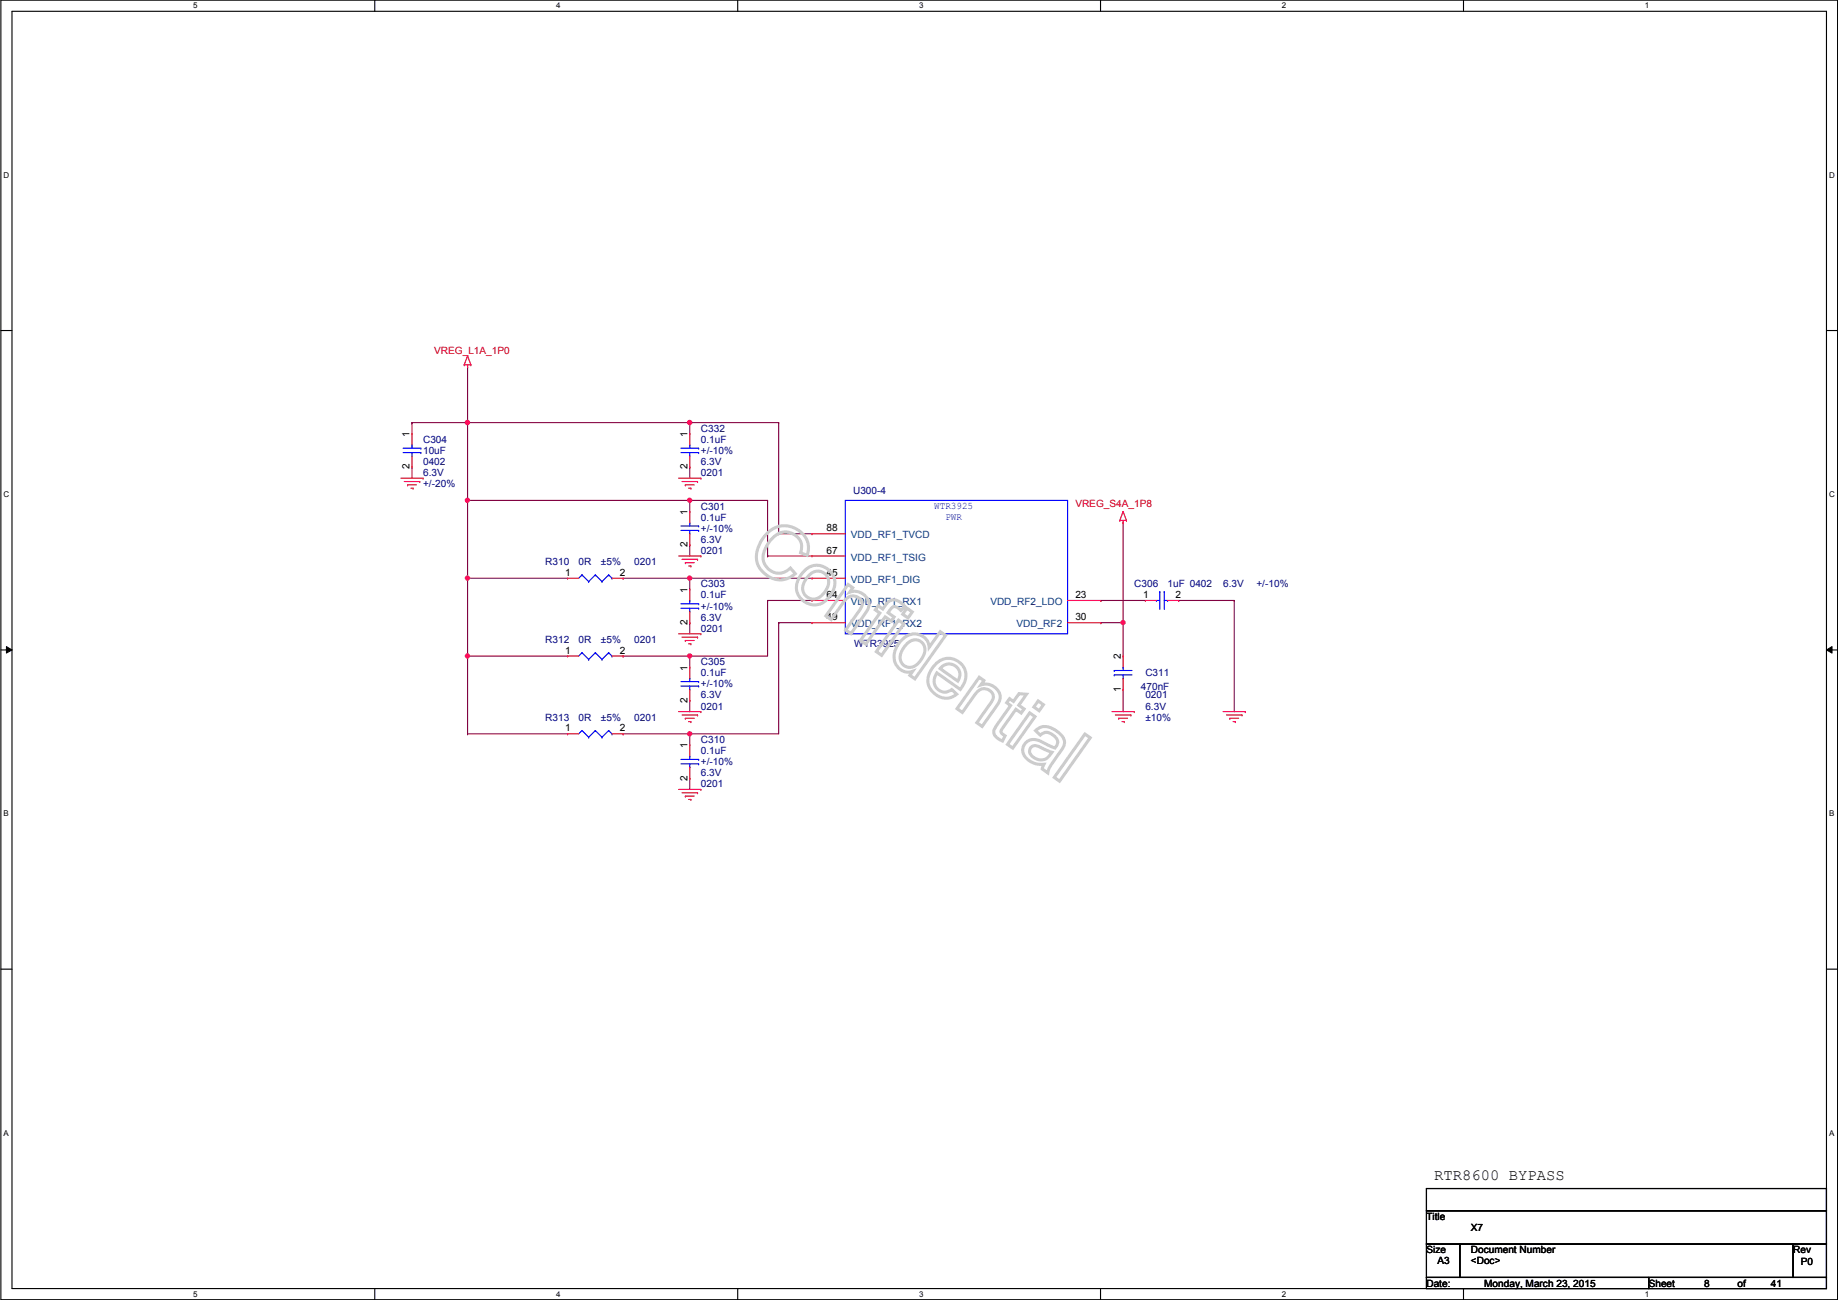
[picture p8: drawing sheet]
<svg xmlns="http://www.w3.org/2000/svg" width="420mm" height="297mm" viewBox="0 0 420 297" stroke-linecap="round" stroke-linejoin="round" font-family="sans-serif">
<path d="M.2 0h419.9v297h-419.9zM2.7 2.6h414.8v291.8h-414.8z" fill="none" stroke="#000" stroke-width=".25"/>
<g fill="#fff">
<path d="M44.2 .3h1v2h-1z"/>
<path d="M44.2 294.7h1v2h-1z"/>
</g>
<path d="M85.7 0v2.6M85.7 294.4v2.6" fill="none" stroke="#000" stroke-width=".25"/>
<g fill="#fff">
<path d="M127.1 .3h1v2h-1z"/>
<path d="M127.1 294.7h1v2h-1z"/>
</g>
<path d="M168.6 0v2.6M168.6 294.4v2.6" fill="none" stroke="#000" stroke-width=".25"/>
<g fill="#fff">
<path d="M210.1 .3h1v2h-1z"/>
<path d="M210.1 294.7h1v2h-1z"/>
</g>
<path d="M251.6 0v2.6M251.6 294.4v2.6" fill="none" stroke="#000" stroke-width=".25"/>
<g fill="#fff">
<path d="M293 .3h1v2h-1z"/>
<path d="M293 294.7h1v2h-1z"/>
</g>
<path d="M334.5 0v2.6M334.5 294.4v2.6" fill="none" stroke="#000" stroke-width=".25"/>
<g fill="#fff">
<path d="M376 .3h1v2h-1z"/>
<path d="M376 294.7h1v2h-1z"/>
<path d="M.8 39h1.3v2h-1.3z"/>
<path d="M418.2 39h1.2v2h-1.2z"/>
<path d="M.8 112h1.3v2h-1.3z"/>
<path d="M418.2 112h1.2v2h-1.2z"/>
</g>
<path d="M.2 75.5h2.5M417.5 75.5h2.6" fill="none" stroke="#000" stroke-width=".25"/>
<g fill="#fff">
<path d="M.8 185h1.2v1.9h-1.2z"/>
<path d="M418.2 185h1.1v1.9h-1.1z"/>
</g>
<path d="M.2 148.5h2.5M417.5 148.5h2.6" fill="none" stroke="#000" stroke-width=".25"/>
<path d="M1.5 147.7l1.2 .8-1.2 .7zM417.5 148.5l1.3-.8v1.5z" fill="#000"/>
<path d="M1.5 147.7l1.2 .8-1.2 .7zM417.5 148.5l1.3-.8v1.5z" fill="none" stroke="#000" stroke-width=".23"/>
<g fill="#fff">
<path d="M.8 257.9h1.2v2h-1.2z"/>
<path d="M418.2 257.9h1.1v2h-1.1z"/>
</g>
<path d="M.2 221.4h2.5M417.5 221.4h2.6" fill="none" stroke="#000" stroke-width=".25"/>
<path d="M106.9 96.6h50.8M157.7 96.6h.1M178 96.6h.1M178 96.6v25.4M178 122h.1M178 122h7.6" fill="none" stroke="#800040" stroke-width=".25"/>
<circle cx="106.9" cy="96.5" r=".49" fill="#f0f"/>
<circle cx="106.9" cy="96.5" r=".49" fill="none" stroke="#f0f" stroke-width=".25"/>
<circle cx="157.7" cy="96.5" r=".49" fill="#f0f"/>
<circle cx="157.7" cy="96.5" r=".49" fill="none" stroke="#f0f" stroke-width=".25"/>
<g fill="none" stroke="#800040" stroke-width=".25">
<path d="M106.9 83.9h.1M106.9 83.9v12.7M157.7 96.6h.1M157.7 96.6v2.5M157.7 96.6h20.3M106.9 114.3h50.8M157.7 106.7h.1M157.7 114.3h.1M157.7 106.7v2.6M175.5 114.3h.1M175.5 114.3v12.7M175.5 127h.1"/>
<path d="M175.5 127h10.1"/>
</g>
<circle cx="106.9" cy="114.3" r=".49" fill="#f0f"/>
<circle cx="106.9" cy="114.3" r=".49" fill="none" stroke="#f0f" stroke-width=".25"/>
<circle cx="157.7" cy="114.3" r=".49" fill="#f0f"/>
<circle cx="157.7" cy="114.3" r=".49" fill="none" stroke="#f0f" stroke-width=".25"/>
<path d="M157.7 114.3h.1M157.7 114.3v2.6M157.7 114.3h17.8M106.9 132.1h.1M106.9 132.1h22.8M142.4 132.1h.1M142.4 132.1h15.3M157.7 124.5h.1M157.7 124.5v2.5" fill="none" stroke="#800040" stroke-width=".25"/>
<circle cx="106.9" cy="132.1" r=".49" fill="#f0f"/>
<circle cx="106.9" cy="132.1" r=".49" fill="none" stroke="#f0f" stroke-width=".25"/>
<path d="M157.7 132.1h.1M157.7 132.1v2.6M157.7 132.1h27.9" fill="none" stroke="#800040" stroke-width=".25"/>
<circle cx="157.7" cy="132.1" r=".49" fill="#f0f"/>
<circle cx="157.7" cy="132.1" r=".49" fill="none" stroke="#f0f" stroke-width=".25"/>
<path d="M175.5 137.2h.1M175.5 137.2h10.1M175.5 137.2v12.7M142.4 149.9h.1M142.4 149.9h15.3M157.7 142.3h.1M157.7 149.9h.1M157.7 142.3v2.5M157.7 149.9v2.5" fill="none" stroke="#800040" stroke-width=".25"/>
<circle cx="157.7" cy="149.9" r=".49" fill="#f0f"/>
<circle cx="157.7" cy="149.9" r=".49" fill="none" stroke="#f0f" stroke-width=".25"/>
<path d="M157.7 149.9h.1M157.7 149.9h17.8M178 142.3h.1M178 142.3h7.6M178 142.3v25.4h-35.6M142.4 167.7h.1M157.7 160.1h.1M157.7 167.7h.1M157.7 160.1v2.5M157.7 167.7v2.5" fill="none" stroke="#800040" stroke-width=".25"/>
<circle cx="157.7" cy="167.7" r=".49" fill="#f0f"/>
<circle cx="157.7" cy="167.7" r=".49" fill="none" stroke="#f0f" stroke-width=".25"/>
<path d="M106.9 96.6h.1M106.9 96.6v17.7M106.9 149.9h.1M106.9 149.9v17.8M106.9 149.9h22.8M106.9 167.7h.1M106.9 167.7h22.8M157.7 177.8h.1M157.7 177.8v2.6" fill="none" stroke="#800040" stroke-width=".25"/>
<circle cx="106.9" cy="149.9" r=".49" fill="#f0f"/>
<circle cx="106.9" cy="149.9" r=".49" fill="none" stroke="#f0f" stroke-width=".25"/>
<g fill="none" stroke="#800040" stroke-width=".25">
<path d="M94.2 96.6h.1M94.2 96.6h12.7M94.2 96.6v2.5M94.2 106.7h.1M94.2 106.7v2.6M106.9 114.3h.1M106.9 114.3v35.6M256.7 119.4h.1M256.7 119.4v30.5M106.9 132.1h.1M251.7 137.2h.1M251.7 137.2h10.1"/>
<path d="M269.4 137.2h.1M269.4 137.2h12.7M282.1 137.2h.1M282.1 137.2v25.4M251.7 142.3h.1M251.7 142.3h5M256.7 142.3h.1M256.7 157.5h.1M256.7 157.5v5.1"/>
</g>
<circle cx="256.7" cy="142.3" r=".49" fill="#f0f"/>
<circle cx="256.7" cy="142.3" r=".49" fill="none" stroke="#f0f" stroke-width=".25"/>
<g fill="none" stroke="#f00" stroke-width=".25">
<path d="M94.2 99.1h.1M94.2 99.1v2.5M106.1 83.4h.1M106.1 83.4h1.5M106.9 83.9h.1M106.9 81.3h.1M106.9 83.4v.5M106.9 81.3l-.8 2.1M106.9 81.3l.7 2.1M107.6 83.4h.1M157.7 99.1h.1M157.7 99.1v2.5"/>
<path d="M91.6 109.3h5.1M92.4 110h3.6M93.2 110.8h.1M93.2 110.8h2M93.9 111.5h.5M94.2 106.7h.1M94.2 104.2v2.5M94.4 111.5h.1M96 110h.1M96.7 109.3h.1M155.1 109.3h5.1M155.9 110h3.6"/>
<path d="M156.7 110.8h.1M156.7 110.8h2M157.4 111.5h.5M157.7 106.7h.1M157.7 116.9h.1M157.7 104.2v2.5M157.7 116.9v2.5M157.9 111.5h.1M159.5 110h.1M160.2 109.3h.1M256 118.9h.1M256 118.9h1.5"/>
<path d="M256.7 119.4h.1M256.7 116.9h.1M256.7 118.9v.5M256.7 116.9l.8 2M256.7 116.9l-.7 2M257.5 118.9h.1M129.7 132.1h.1M129.7 132.1h2.6M139.9 132.1h2.5M142.4 132.1h.1M155.1 127h5.1M155.9 127.8h3.6"/>
<path d="M156.7 128.6h.1M156.7 128.6h2M157.4 129.3h.5M157.7 134.7h.1M157.7 124.5h.1M157.7 122v2.5M157.7 134.7v2.5M157.7 139.7v2.6M157.9 129.3h.1M159.5 127.8h.1M160.2 127h.1M185.6 122h.1"/>
<path d="M185.6 127h.1M185.6 132.1h.1M185.6 137.2h.1M185.6 127h7.6M185.6 122h7.6M185.6 132.1h7.6M185.6 137.2h7.6M244 137.2h7.7M251.7 137.2h.1M261.8 137.2h.1M261.8 137.2h2.6M266.9 137.2h2.5"/>
<path d="M269.4 137.2h.1M129.7 149.9h.1M129.7 149.9h2.6M139.9 149.9h2.5M142.4 149.9h.1M155.1 144.8h5.1M155.9 145.6h3.6M156.7 146.3h.1M156.7 146.3h2M157.4 147.1h.5M157.7 142.3h.1M157.7 152.4h.1"/>
<path d="M157.7 152.4v2.6M157.7 157.5v2.6M157.9 147.1h.1M159.5 145.6h.1M160.2 144.8h.1M185.6 142.3h.1M185.6 142.3h7.6M244 142.3h7.7M251.7 142.3h.1M256.7 157.5h.1M256.7 149.9h.1M256.7 149.9v2.5"/>
<path d="M256.7 155v2.5M129.7 167.7h.1M129.7 167.7h2.6M139.9 167.7h2.5M142.4 167.7h.1M155.1 162.6h5.1M155.9 163.4h3.6M156.7 164.1h.1M156.7 164.1h2M157.4 164.9h.5M157.7 170.2h.1M157.7 177.8h.1"/>
<path d="M157.7 160.1h.1M157.7 170.2v2.6M157.7 175.3v2.5M157.9 164.9h.1M159.5 163.4h.1M160.2 162.6h.1M254.2 162.6h5.1M255 163.4h3.5M255.7 164.1h.1M255.7 164.1h2.1M256.5 164.9h.5M257 164.9h.1"/>
<path d="M258.5 163.4h.1M259.3 162.6h.1M279.6 162.6h5.1M280.4 163.4h3.5M281.1 164.1h.1M281.1 164.1h2.1M281.9 164.9h.5M282.4 164.9h.1M283.9 163.4h.1M284.7 162.6h.1M155.1 180.4h5.1M155.9 181.1h3.6"/>
<path d="M156.7 181.9h.1M156.7 181.9h2M157.4 182.7h.5M157.9 182.7h.1M159.5 181.1h.1M160.2 180.4h.1"/>
</g>
<path d="M326.1 271.6h91.4v5h-91.4zM326.1 276.6h91.4v7.7h-91.4zM326.1 284.3h7.6v7.6h-7.6zM326.1 291.9h50.8v2.5h-50.8zM333.7 284.3h76.2v7.6h-76.2zM376.9 291.9h40.6v2.5h-40.6zM409.9 284.3h7.6v7.6h-7.6z" fill="none" stroke="#000" stroke-width=".25"/>
<g fill="none" stroke="#00f" stroke-width=".25">
<path d="M92.1 102.4h4.1M92.1 103.4h4.1M94.2 101.6h.1M94.2 104.2h.1M94.2 101.6v.8M94.2 103.4v.8M96.2 102.4h.1M96.2 103.4h.1M155.6 102.4h4.1M155.6 103.4h4.1M157.7 101.6h.1M157.7 104.2h.1"/>
<path d="M157.7 119.4h.1M157.7 101.6v.8M157.7 103.4v.8M157.7 119.4v.8M159.7 102.4h.1M159.7 103.4h.1M193.2 114.3h50.8v30.5h-50.8zM133 131.4h.1M133 131.4l-.7 .7M133 131.4l1.6 1.5M134.6 132.9h.1M136.1 131.4h.1"/>
<path d="M136.1 131.4l-1.5 1.5M136.1 131.4l1.5 1.5M137.6 132.9h.1M139.1 131.4h.1M139.1 131.4l-1.5 1.5M139.1 131.4l.8 .7M139.9 132.1h.1M155.6 138h4.1M155.6 139h4.1M155.6 120.2h4.1M155.6 121.2h4.1M157.7 137.2h.1"/>
<path d="M157.7 139.7h.1M157.7 122h.1M157.7 121.2v.8M157.7 137.2v.8M157.7 139v.7M159.7 138h.1M159.7 139h.1M159.7 120.2h.1M159.7 121.2h.1M264.4 137.2h.1M264.4 137.2h.7M265.1 135.2h.1"/>
<path d="M265.1 135.2v4M266.1 135.2h.1M266.1 135.2v4M266.1 137.2h.8M266.9 137.2h.1M133 149.1h.1M133 149.1l-.7 .8M133 149.1l1.6 1.6M134.6 150.7h.1M136.1 149.1h.1M136.1 149.1l-1.5 1.6M136.1 149.1l1.5 1.6"/>
<path d="M137.6 150.7h.1M139.1 149.1h.1M139.1 149.1l-1.5 1.6M139.1 149.1l.8 .8M139.9 149.9h.1M155.6 155.7h4.1M155.6 156.8h4.1M157.7 155h.1M157.7 157.5h.1M157.7 155v.7M157.7 156.8v.7M159.7 155.7h.1"/>
<path d="M159.7 156.8h.1M254.7 154.2h.1M254.7 153.2h.1M254.7 154.2h4.1M254.7 153.2h4.1M256.7 155h.1M256.7 152.4h.1M256.7 152.4v.8M256.7 154.2v.8M133 166.9h.1M133 166.9l-.7 .8M133 166.9l1.6 1.5"/>
<path d="M134.6 168.4h.1M136.1 166.9h.1M136.1 166.9l-1.5 1.5M136.1 166.9l1.5 1.5M137.6 168.4h.1M139.1 166.9h.1M139.1 166.9l-1.5 1.5M139.1 166.9l.8 .8M139.9 167.7h.1M155.6 173.5h4.1M155.6 174.5h4.1M157.7 172.8h.1"/>
<path d="M157.7 175.3h.1M157.7 172.8v.7M157.7 174.5v.8M159.7 173.5h.1M159.7 174.5h.1"/>
</g>
<circle cx="106.9" cy="96.5" r=".49" fill="#f0f"/>
<circle cx="106.9" cy="96.5" r=".49" fill="none" stroke="#f0f" stroke-width=".25"/>
<circle cx="157.7" cy="96.5" r=".49" fill="#f0f"/>
<circle cx="157.7" cy="96.5" r=".49" fill="none" stroke="#f0f" stroke-width=".25"/>
<circle cx="106.9" cy="114.3" r=".49" fill="#f0f"/>
<circle cx="106.9" cy="114.3" r=".49" fill="none" stroke="#f0f" stroke-width=".25"/>
<circle cx="157.7" cy="114.3" r=".49" fill="#f0f"/>
<circle cx="157.7" cy="114.3" r=".49" fill="none" stroke="#f0f" stroke-width=".25"/>
<circle cx="106.9" cy="132.1" r=".49" fill="#f0f"/>
<circle cx="106.9" cy="132.1" r=".49" fill="none" stroke="#f0f" stroke-width=".25"/>
<circle cx="157.7" cy="132.1" r=".49" fill="#f0f"/>
<circle cx="157.7" cy="132.1" r=".49" fill="none" stroke="#f0f" stroke-width=".25"/>
<circle cx="157.7" cy="149.9" r=".49" fill="#f0f"/>
<circle cx="157.7" cy="149.9" r=".49" fill="none" stroke="#f0f" stroke-width=".25"/>
<circle cx="157.7" cy="167.7" r=".49" fill="#f0f"/>
<circle cx="157.7" cy="167.7" r=".49" fill="none" stroke="#f0f" stroke-width=".25"/>
<circle cx="106.9" cy="149.9" r=".49" fill="#f0f"/>
<circle cx="106.9" cy="149.9" r=".49" fill="none" stroke="#f0f" stroke-width=".25"/>
<circle cx="256.7" cy="142.3" r=".49" fill="#f0f"/>
<circle cx="256.7" cy="142.3" r=".49" fill="none" stroke="#f0f" stroke-width=".25"/>
<g fill="none" stroke="#ccc" stroke-width=".71" stroke-linecap="butt">
<path d="M175.2 122.1a5.5 5.5 0 0 1 5.9-1.7 5.5 5.5 0 0 1 3.7 4.9l-.3 1.6-1.5-.6a3.6 3.6 0 0 0-1.1-4 3.6 3.6 0 0 0-4.1-.3 7.1 7.1 0 0 0-3.4 5.8 3.6 3.6 0 0 0 2.5 3 3.6 3.6 0 0 0 3.8-1l1.1 1.3a5.4 5.4 0 0 1-6 .7 5.4 5.4 0 0 1-2.9-5.2 8.4 8.4 0 0 1 2.3-4.5zM184 130.3a4.1 4.1 0 0 1 5.8 .3 4.1 4.1 0 0 1-.3 5.9 4.1 4.1 0 0 1-5.9 .8 4.1 4.1 0 0 1-.5-6zM185.1 131.3a2.55 2.55 0 0 1 3.5-.2 2.55 2.55 0 0 1 .3 3.5 3.4 3.4 0 0 1-3.6 2.2 2.58 2.58 0 0 1-1.3-4.1zM193.9 133.5l1 .8-.7 1a3.1 3.1 0 0 1 3.4 .6 3.1 3.1 0 0 1 .8 3.3l-3.9 5.6-1.2-.9 3.1-4.3a2.04 2.04 0 0 0-.2-3.1 2.04 2.04 0 0 0-3 .7l-3.2 4.4-1.2-.9zM200.8 138.4l1 .7a3.3 3.3 0 0 1 2.3-2 3.6 3.6 0 0 1 2.8 1.5l-.9 .9a1.58 1.58 0 0 0-2.1-.7l-.9 1.2 1.4 1-.7 .9-1.4-1-4.4 6.3-1.2-.9 4.4-6.2-1-.8zM207.3 139l1.2 .8-.9 1.4-1.2-.9zM205.4 141.7l1.2 .9-5.1 7.1-1.2-.8zM206.1 146.3a3.5 3.5 0 0 1 3.7-1.4 3.5 3.5 0 0 1 2.6 3l2.5-3.6 1.2 .9-7 9.9-1.1-.8 .6-.9a3.4 3.4 0 0 1-3.4-1 3.4 3.4 0 0 1-.7-3.5l.6-1.4zM207.4 147a2.33 2.33 0 0 1 3.2-.3 2.33 2.33 0 0 1 .5 3.2 3.8 3.8 0 0 1-3.4 2.6 2.43 2.43 0 0 1-1.4-4zM214 151.6a4 4 0 0 1 5.7 .1 4 4 0 0 1 0 5.6l-.2 .2-5.3-3.8a2.56 2.56 0 0 0-.1 3.5 2.56 2.56 0 0 0 3.5 .4l1.1 1a4.1 4.1 0 0 1-4.7 .2 4.1 4.1 0 0 1-1.7-4.5l.5-1.1zM215.2 152.4a2.46 2.46 0 0 1 3.4-.1 2.46 2.46 0 0 1 .3 3.3l-4-2.8zM223.9 154.7l1 .8-.7 1a3.1 3.1 0 0 1 3.3 .6 3.1 3.1 0 0 1 .9 3.3l-3.9 5.6-1.2-.9 3.1-4.3a2.04 2.04 0 0 0-.2-3.1 2.04 2.04 0 0 0-3.1 .7l-3.1 4.4-1.2-.9z"/>
<path d="M230.8 159.6l.9 .7 1.2-1.8 1.8 .1-1.8 2.5 1.2 .9-.7 .9-1.2-.8-3 4.2a.94 .94 0 0 0-.4 .9 .94 .94 0 0 0 .8 .8l.2 .1-.6 1.2a2.33 2.33 0 0 1-1.9-2.6l3.7-5.5-.9-.6zM235.4 162.9l1.2 .8-5.1 7.2-1.2-.8zM235.7 170.7a1.85 1.85 0 0 1 2.5 .2l2.3 1a2.7 2.7 0 0 1-2.7 1.7 2.7 2.7 0 0 1-2.5-1.9zM236.7 166.9a3.4 3.4 0 0 1 4.8 .1 2.88 2.88 0 0 1 1.6 3.6l-1.8 2.7a7.2 7.2 0 0 0-1.8 3.3l-1.3-.9 .4-1.1a4.5 4.5 0 0 1-4.8-2.7 2.61 2.61 0 0 1 1.3-2.6 2.61 2.61 0 0 1 2.9 .1l3.2 1.5a1.75 1.75 0 0 0-.5-3 1.96 1.96 0 0 0-2.9 .1zM237.3 160.2l1.2 .8-1 1.4-1.2-.9zM248 167.7l1.2 .9-7 9.9-1.2-.9z"/>
</g>
<text font-size="3.6" x="327.9" y="269.5">RTR8600 BYPASS</text>
<g font-size="2.3" fill="#f00">
<text x="99.3" y="80.9">VREG_L1A_1P0</text>
<text x="245.8" y="115.9">VREG_S4A_1P8</text>
</g>
<g font-size="2.3">
<text x="93.6" y="99.9" transform="rotate(-90 93.6 99.9)">1</text>
<text x="157.1" y="99.9" transform="rotate(-90 157.1 99.9)">1</text>
<text x="93.6" y="107.2" transform="rotate(-90 93.6 107.2)">2</text>
<text x="157.1" y="107.2" transform="rotate(-90 157.1 107.2)">2</text>
<text x="157.1" y="117.6" transform="rotate(-90 157.1 117.6)">1</text>
<text x="157.1" y="125" transform="rotate(-90 157.1 125)">2</text>
<text x="188.9" y="121.4">88</text>
<text x="129.2" y="131.6">1</text>
<text x="141.7" y="131.6">2</text>
<text x="188.9" y="126.5">67</text>
<text x="188.9" y="131.6">45</text>
<text x="157.1" y="135.4" transform="rotate(-90 157.1 135.4)">1</text>
<text x="188.9" y="136.7">64</text>
<text x="245.8" y="136.7">23</text>
<text x="261.3" y="136.7">1</text>
<text x="268.7" y="136.7">2</text>
<text x="157.1" y="142.8" transform="rotate(-90 157.1 142.8)">2</text>
<text x="188.9" y="141.7">49</text>
<text x="245.8" y="141.7">30</text>
<text x="129.2" y="149.4">1</text>
<text x="141.7" y="149.4">2</text>
<text x="157.1" y="153.2" transform="rotate(-90 157.1 153.2)">1</text>
<text x="256.2" y="150.7" transform="rotate(-90 256.2 150.7)">2</text>
<text x="157.1" y="160.6" transform="rotate(-90 157.1 160.6)">2</text>
<text x="256.2" y="158" transform="rotate(-90 256.2 158)">1</text>
<text x="129.2" y="167.1">1</text>
<text x="141.7" y="167.1">2</text>
<text x="157.1" y="171" transform="rotate(-90 157.1 171)">1</text>
<text x="157.1" y="178.4" transform="rotate(-90 157.1 178.4)">2</text>
<text x="326.1" y="278.7">Title</text>
<text x="336.2" y="281.3">X7</text>
<text x="326.1" y="286.3">Size</text>
<text x="336.2" y="286.3">Document Number</text>
<text x="409.9" y="286.3">Rev</text>
<text x="326.1" y="294">Date:</text>
<text x="328.6" y="288.9">A3</text>
<text x="336.2" y="288.9">&lt;Doc&gt;</text>
<text x="339.3" y="294">Monday, March 23, 2015</text>
<text x="376.9" y="294">Sheet</text>
<text x="389.6" y="294">8</text>
<text x="397.2" y="294">of</text>
<text x="404.8" y="294">41</text>
<text x="411.7" y="289.1">P0</text>
</g>
<g font-size="2.3" fill="#000080">
<text x="96.7" y="101.2">C304</text>
<text x="160.2" y="98.6">C332</text>
<text x="160.2" y="101.2">0.1uF</text>
<text x="96.7" y="103.7">10uF</text>
<text x="96.7" y="106.3">0402</text>
<text x="160.2" y="106.3">6.3V</text>
<text x="160.2" y="103.7">+/-10%</text>
<text x="96.7" y="108.8">6.3V</text>
<text x="96.7" y="111.3">+/-20%</text>
<text x="160.2" y="108.8">0201</text>
<text x="195" y="112.9">U300-4</text>
<text x="160.2" y="116.4">C301</text>
<text x="160.2" y="119">0.1uF</text>
<text x="160.2" y="124">6.3V</text>
<text x="160.2" y="121.5">+/-10%</text>
<text x="124.7" y="129.1">R310</text>
<text x="132.3" y="129.1">0R</text>
<text x="137.4" y="129.1">±5%</text>
<text x="145" y="129.1">0201</text>
<text x="160.2" y="126.6">0201</text>
<text x="160.2" y="134.2">C303</text>
<text x="160.2" y="136.7">0.1uF</text>
<text x="259.3" y="134.2">C306</text>
<text x="266.9" y="134.2">1uF 0402</text>
<text x="279.6" y="134.2">6.3V</text>
<text x="287.2" y="134.2">+/-10%</text>
<text x="160.2" y="141.8">6.3V</text>
<text x="160.2" y="139.3">+/-10%</text>
<text x="124.7" y="146.9">R312</text>
<text x="132.3" y="146.9">0R</text>
<text x="137.4" y="146.9">±5%</text>
<text x="145" y="146.9">0201</text>
<text x="160.2" y="144.4">0201</text>
<text x="195.3" y="147.9">WTR3925</text>
<text x="160.2" y="152">C305</text>
<text x="160.2" y="154.5">0.1uF</text>
<text x="261.8" y="154.5">C311</text>
<text x="160.2" y="159.6">6.3V</text>
<text x="160.2" y="157.1">+/-10%</text>
<text x="260.8" y="157.6">470nF</text>
<text x="261.8" y="159.6">0201</text>
<text x="124.7" y="164.7">R313</text>
<text x="132.3" y="164.7">0R</text>
<text x="137.4" y="164.7">±5%</text>
<text x="145" y="164.7">0201</text>
<text x="160.2" y="162.1">0201</text>
<text x="261.8" y="162.1">6.3V</text>
<text x="261.8" y="164.7">±10%</text>
<text x="160.2" y="169.8">C310</text>
<text x="160.2" y="172.3">0.1uF</text>
<text x="160.2" y="179.9">0201</text>
<text x="160.2" y="177.4">6.3V</text>
<text x="160.2" y="174.8">+/-10%</text>
</g>
<g font-size="2.3" fill="#00f">
<text x="213.6" y="116.2">WTR3925</text>
<text x="216.1" y="118.7">PWR</text>
</g>
<g font-size="2.3" fill="#004080">
<text x="194.5" y="123">VDD_RF1_TVCD</text>
<text x="194.5" y="128.1">VDD_RF1_TSIG</text>
<text x="194.5" y="133.2">VDD_RF1_DIG</text>
<text x="194.5" y="138.3">VDD_RF1_RX1</text>
<text x="194.5" y="143.3">VDD_RF1_RX2</text>
<text x="226.4" y="138.3">VDD_RF2_LDO</text>
<text x="232.4" y="143.3">VDD_RF2</text>
</g>
<g font-size="1.8">
<text x="44.2" y="1.9">5</text>
<text x="127.1" y="1.9">4</text>
<text x="210.1" y="1.9">3</text>
<text x="293" y="1.9">2</text>
<text x="376" y="1.9">1</text>
<text x=".8" y="40.6">D</text>
<text x="418.2" y="40.6">D</text>
<text x=".8" y="113.6">C</text>
<text x="418.2" y="113.6">C</text>
<text x=".8" y="186.6">B</text>
<text x="418.2" y="186.6">B</text>
<text x=".8" y="259.5">A</text>
<text x="418.2" y="259.5">A</text>
<text x="44.2" y="296.3">5</text>
<text x="127.1" y="296.3">4</text>
<text x="210.1" y="296.3">3</text>
<text x="293" y="296.3">2</text>
<text x="376" y="296.3">1</text>
</g>
</svg>
